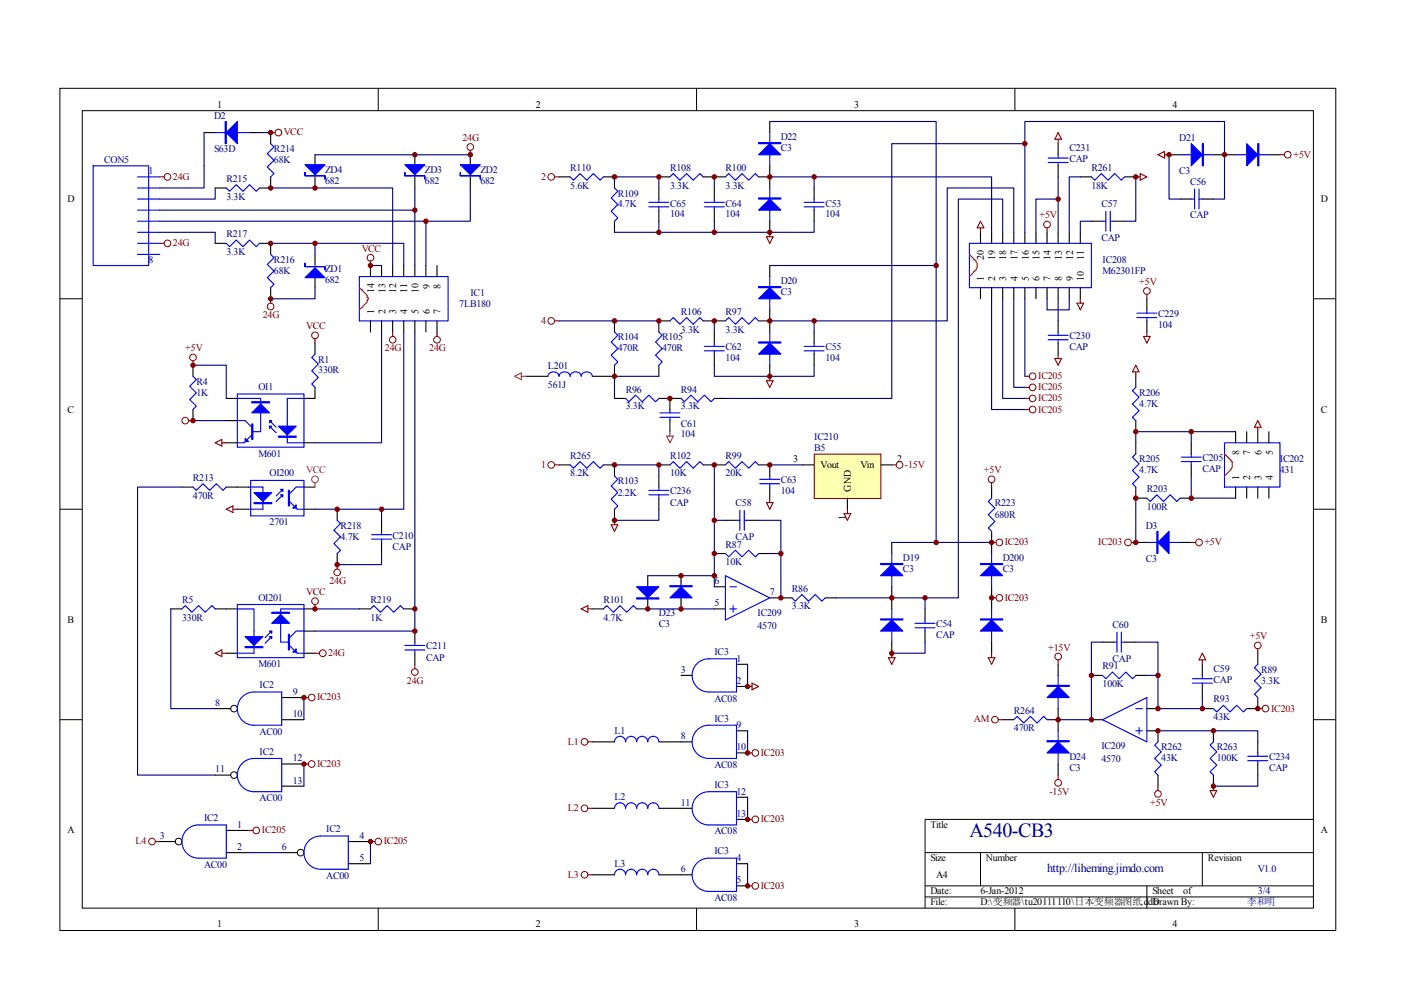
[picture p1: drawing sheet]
<svg xmlns="http://www.w3.org/2000/svg" width="297mm" height="210mm" viewBox="0 0 297 210" stroke-linecap="round" stroke-linejoin="round" font-family="sans-serif">
<g fill="none" stroke="#000" stroke-width=".21">
<path d="M12.7 18.7h270.5v178.6h-270.5zM80.2 18.7v4.7M147.7 18.7v4.7M215.2 18.7v4.7M17.4 23.5h261.1v169h-261.1zM12.7 63.3h4.7M278.4 63.3h4.7M12.7 108h4.7M278.4 108h4.7M12.7 152.6h4.7M278.4 152.6h4.7M278.4 173.7h-82.3v18.8"/>
<path d="M80.2 192.5v4.7M147.7 192.5v4.7M196.1 180.8h82.3M196.1 187.8h82.3M196.1 190.2h82.3M207.9 180.8v7M215.2 192.5v4.7M243.2 187.8v4.7M254.9 180.8v7"/>
<circle cx="49.6" cy="150.2" r=".7"/>
<circle cx="37.9" cy="178.4" r=".7"/>
<circle cx="49.6" cy="164.3" r=".7"/>
<circle cx="63.7" cy="180.8" r=".71"/>
</g>
<g fill="none" stroke="#00f" stroke-width=".23">
<path d="M19.8 35.2h11.7v21.1h-11.7zM29.2 37.5h4.7M29.2 39.9h4.7M45.6 28.1h7.1M48 39.9l.7 .7 1.4-1.4 1.4 1.4 1.4-1.4 1.4 1.4 .7-.7M57.4 30.5l.7 .7-1.4 1.4 1.4 1.4-1.4 1.4 1.4 1.4-.7 .7M120.9 37.5l.7 .7 1.4-1.4 1.4 1.4 1.4-1.4 1.4 1.4 .7-.7M130.3 39.9l.7 .7-1.4 1.4 1.4 1.4-1.4 1.4 1.4 1.4-.7 .7M142 37.5l.7-.7 1.5 1.4 1.4-1.4 1.4 1.4 1.4-1.4 .7 .7M153.8 37.5l.7-.7 1.4 1.4 1.4-1.4 1.4 1.4 1.4-1.4 .8 .7M163.2 28.1v7.1M163.2 39.9v7"/>
<path d="M29.2 42.2h4.7M29.2 44.6h4.7M29.2 46.9h4.7M29.2 49.3h4.7M29.2 51.6h4.7M29.2 53.9h4.7M48 51.6l.7 .7 1.4-1.4 1.4 1.4 1.4-1.4 1.4 1.4 .7-.7M57.4 53.9l.7 .8-1.4 1.4 1.4 1.4-1.4 1.4 1.4 1.4-.7 .7M76.2 58.6h18.8v9.4h-18.8zM137.6 42.9h4.2M137.6 43.9h4.2M139.7 42.2v.7"/>
<path d="M139.7 43.9v.7M149.3 42.9h4.3M149.3 43.9h4.3M151.4 42.2v.7M151.4 43.9v.7M163.2 58.6v7.1M170.5 42.9h4.2M170.5 43.9h4.2M172.6 42.2v.7M172.6 43.9v.7M205.5 51.6h25.9v9.4h-25.9zM40.9 79.8l.7 .7-1.4 1.4 1.4 1.4-1.4 1.4 1.4 1.4-.7 .7"/>
<path d="M66.8 75.1l-.7 .7 1.4 1.4-1.4 1.4 1.4 1.4-1.4 1.4 .7 .7M130.3 70.4l.7 .7-1.4 1.4 1.4 1.4-1.4 1.4 1.4 1.4-.7 .7M139.7 70.4l.7 .7-1.4 1.4 1.4 1.4-1.4 1.4 1.4 1.4-.7 .7M142 68l.7-.7 1.5 1.4 1.4-1.4 1.4 1.4 1.4-1.4 .7 .7M149.3 73.4h4.3M149.3 74.4h4.3M151.4 72.7v.7M151.4 74.4v.7M153.8 68l.7-.7 1.4 1.4 1.4-1.4 1.4 1.4 1.4-1.4 .8 .7M163.2 70.4v7M170.5 73.4h4.2M170.5 74.4h4.2"/>
<path d="M172.6 72.7v.7M172.6 74.4v.7M50.3 84.5h5v1.2M50.3 83.5h14.1v11.3h-14.1zM50.3 89.2h1.7l1.4 1.4M53.4 92.2l-1.7 1.7h-1.4M55.3 87.5v4h-1.7M57.1 90.4l1.5 1.4M57.1 89.2l1.5 1.4M64.4 84.5h-3.5v9.4h3.5M120.9 98.6l.7 .7 1.4-1.4 1.4 1.4 1.4-1.4 1.4 1.4 .7-.7M142 98.6l.7-.7 1.5 1.4 1.4-1.4 1.4 1.4 1.4-1.4 .7 .7"/>
<path d="M153.8 98.6l.7-.7 1.4 1.4 1.4-1.4 1.4 1.4 1.4-1.4 .8 .7M40.9 103.3l.7 .7 1.4-1.4 1.4 1.4 1.5-1.4 1.4 1.4 .7-.7M52.7 103.3h3v4.7h-3M53.1 101.9h11.3v7.5h-11.3zM60 104.9l-1.4 1.4M60 103.7l-1.4 1.4M61.4 106.3l1.6 1.7h1.4M64.4 103.3h-1.6l-1.4 1.4M71.5 110.3l.7 .7-1.4 1.4 1.4 1.4-1.4 1.5 1.4 1.4-.7 .7M78.8 113.4h4.2M78.8 114.3h4.2M80.9 112.7v.7"/>
<path d="M80.9 114.3v.7M130.3 100.9l.7 .7-1.4 1.4 1.4 1.4-1.4 1.5 1.4 1.4-.7 .7M137.6 104h4.2M137.6 104.9h4.2M139.7 103.3v.7M139.7 104.9v.7M161.1 101.6h4.2M161.1 102.6h4.2M163.2 100.9v.7M163.2 102.6v.7M189.1 117.4v7M38.6 129.1l.7-.7 1.4 1.4 1.4-1.4 1.4 1.4 1.4-1.4 .7 .7"/>
<path d="M50.3 129.1h3.6v9.4h-3.6M50.3 128.2h14.1v11.2h-14.1zM57.6 135l-1.4 1.4M57.6 133.8l-1.4 1.4M59.5 132.2v4h1.6M61.4 136.9l1.6 1.6h1.4M64.4 129.1h-4.9v1.2M64.4 133.8h-1.6l-1.4 1.4M78.5 129.1l.8-.7 1.4 1.4 1.4-1.4 1.4 1.4 1.4-1.4 .7 .7M85.8 136.9h4.3M85.8 137.8h4.3M88 136.2v.7"/>
<path d="M88 137.8v.7M153.8 122.1l9.4 4.7-9.4 4.7zM154.7 124.4h1.5M154.7 129.1h1.5M155.4 128.4v1.4M189.1 129.1v7.1M194 132.2h4.2M194 133.1h4.2M196.1 131.5v.7M196.1 133.1v.7M236.1 136.2h.7M236.8 134v4.3"/>
<path d="M237.7 136.2h.8M237.7 134v4.3M51.4 147.8a3.5 3.5 0 0 1 2.5-1.1h5.8v7.1h-5.8a3.5 3.5 0 0 1-3.3-2.2 3.5 3.5 0 0 1 .8-3.8zM130.3 157.3a1.18 1.18 0 0 1 1.2-1.2 1.18 1.18 0 0 1 1.1 1.2 1.17 1.17 0 0 1 1.2-1.2 1.17 1.17 0 0 1 1.2 1.2 1.17 1.17 0 0 1 1.2-1.2 1.17 1.17 0 0 1 1.1 1.2 1.18 1.18 0 0 1 1.2-1.2 1.18 1.18 0 0 1 1.2 1.2M147.8 140.7a3.5 3.5 0 0 1 2.5-1h5.9v7h-5.9a3.5 3.5 0 0 1-3.3-2.1 3.5 3.5 0 0 1 .8-3.9zM147.8 154.8a3.5 3.5 0 0 1 2.5-1h5.9v7h-5.9a3.5 3.5 0 0 1-3.3-2.2 3.5 3.5 0 0 1 .8-3.8zM214.9 152.6l.7-.7 1.5 1.4 1.4-1.4 1.4 1.4 1.4-1.4 .7 .7M224.3 143.2v7M224.3 154.9v7.1M233.8 143.2l.7 .7 1.4-1.4 1.4 1.4 1.4-1.4 1.4 1.4 .7-.7M233.8 152.6l9.4-4.7v9.4zM240.8 150.2h1.4"/>
<path d="M240.8 154.9h1.4M241.5 154.2v1.4M245.5 157.3l-.7 .7 1.4 1.4-1.4 1.4 1.4 1.4-1.4 1.4 .7 .7M252.8 144.8h4.2M252.8 143.9h4.2M254.9 143.2v.7M254.9 144.8v.7M257.3 157.3l-.7 .7 1.4 1.4-1.4 1.4 1.4 1.4-1.4 1.4 .7 .7M257.3 150.2l.7 .7 1.4-1.4 1.4 1.4 1.4-1.4 1.4 1.4 .7-.7M266.7 140.9l-.7 .7 1.4 1.4-1.4 1.4 1.4 1.4-1.4 1.4 .7 .7M266.7 159.6v.7M39.6 175.9a3.5 3.5 0 0 1 2.5-1h5.9v7.1h-5.9a3.5 3.5 0 0 1-3.3-2.2 3.5 3.5 0 0 1 .8-3.9z"/>
<path d="M51.4 161.8a3.5 3.5 0 0 1 2.5-1h5.8v7.1h-5.8a3.5 3.5 0 0 1-3.3-2.2 3.5 3.5 0 0 1 .8-3.9zM65.5 178.3a3.5 3.5 0 0 1 2.5-1h5.8v7h-5.8a3.5 3.5 0 0 1-3.3-2.2 3.5 3.5 0 0 1 .8-3.8zM130.3 171.4a1.18 1.18 0 0 1 1.2-1.2 1.18 1.18 0 0 1 1.1 1.2 1.17 1.17 0 0 1 1.2-1.2 1.17 1.17 0 0 1 1.2 1.2 1.17 1.17 0 0 1 1.2-1.2 1.17 1.17 0 0 1 1.1 1.2 1.18 1.18 0 0 1 1.2-1.2 1.18 1.18 0 0 1 1.2 1.2M147.8 168.9a3.5 3.5 0 0 1 2.5-1h5.9v7h-5.9a3.5 3.5 0 0 1-3.3-2.2 3.5 3.5 0 0 1 .8-3.8zM264.6 160.3h4.2M264.6 161.3h4.2M266.7 161.3v.7M130.3 185.5a1.18 1.18 0 0 1 1.2-1.2 1.18 1.18 0 0 1 1.1 1.2 1.17 1.17 0 0 1 1.2-1.2 1.17 1.17 0 0 1 1.2 1.2 1.17 1.17 0 0 1 1.2-1.2 1.17 1.17 0 0 1 1.1 1.2 1.18 1.18 0 0 1 1.2-1.2 1.18 1.18 0 0 1 1.2 1.2M147.8 183a3.5 3.5 0 0 1 2.5-1h5.9v7h-5.9a3.5 3.5 0 0 1-3.3-2.2 3.5 3.5 0 0 1 .8-3.8z"/>
</g>
<g fill="none" stroke="#800000" stroke-width=".21">
<circle cx="35.5" cy="37.5" r=".71"/>
<circle cx="59" cy="28.1" r=".71"/>
<circle cx="99.7" cy="31.2" r=".7"/>
<circle cx="116.9" cy="37.5" r=".7"/>
<circle cx="35.5" cy="51.6" r=".71"/>
<circle cx="78.5" cy="54.7" r=".71"/>
<circle cx="40.9" cy="75.8" r=".7"/>
<circle cx="57.4" cy="65" r=".71"/>
<circle cx="66.8" cy="71.1" r=".71"/>
<circle cx="83.2" cy="72" r=".7"/>
<circle cx="92.7" cy="72" r=".71"/>
<circle cx="116.9" cy="68" r=".71"/>
<circle cx="39.3" cy="89.2" r=".71"/>
<circle cx="116.9" cy="98.6" r=".71"/>
<circle cx="66.8" cy="127.5" r=".71"/>
<circle cx="68.4" cy="138.5" r=".71"/>
<circle cx="71.5" cy="121.4" r=".7"/>
<circle cx="224.3" cy="139.2" r=".71"/>
<circle cx="266.7" cy="136.9" r=".71"/>
<circle cx="66.1" cy="147.9" r=".7"/>
<circle cx="88" cy="142.5" r=".7"/>
<circle cx="123.9" cy="157.3" r=".71"/>
<circle cx="160.1" cy="159.6" r=".71"/>
<circle cx="210.9" cy="152.6" r=".7"/>
<circle cx="268.3" cy="150.2" r=".71"/>
<circle cx="32.2" cy="178.4" r=".71"/>
<circle cx="54.3" cy="176.1" r=".71"/>
<circle cx="66.1" cy="162" r=".7"/>
<circle cx="80.2" cy="178.4" r=".71"/>
<circle cx="123.9" cy="171.4" r=".71"/>
<circle cx="160.1" cy="173.7" r=".71"/>
<circle cx="224.3" cy="166" r=".71"/>
<circle cx="245.5" cy="168.3" r=".71"/>
<circle cx="123.9" cy="185.5" r=".71"/>
<circle cx="160.1" cy="187.8" r=".71"/>
</g>
<g fill="none" stroke="#800000" stroke-width=".23">
<path d="M33.9 37.5h.9M57.4 28.1h.9M99.7 31.9v.9M117.6 37.5h.9M33.9 51.6h.9M78.5 55.4v.9M162.5 50.2h1.4l-.7 1.4zM163.2 49.3v.9M40.9 76.5v.9M57.4 63.3v1M66.8 71.8v.9M83.2 70.4v.9"/>
<path d="M92.7 70.4v.9M117.6 68h.9M163.2 79.8v.9M40 89.2h.9M45.6 93.9l1.4-.7v1.4zM47 93.9h1M117.6 98.6h.9M162.5 80.7h1.4l-.7 1.4zM48 108l1.4-.7v1.4zM49.4 108h.9M71.5 119.7v1M129.6 111.3h1.4l-.7 1.4z"/>
<path d="M130.3 110.3v1M45.6 138.5l1.4-.7v1.4zM47 138.5h1M66.8 128.2v.9M66.8 138.5h.9M224.3 139.9v1M254.9 138.5l.7 1.4h-1.4zM254.9 139.9v1M266.7 137.6v.9M64.4 147.9h1M88 140.9v.9M124.6 157.3h1"/>
<path d="M158.5 159.6h.9M158.5 145.5h.9M159.4 144.8l1.5 .7-1.5 .8zM211.6 152.6h1M266.7 150.2h.9M32.9 178.4h1M52.7 176.1h.9M64.4 162h1M78.5 178.4h1M124.6 171.4h1M158.5 173.7h.9M224.3 164.3v1"/>
<path d="M245.5 166.7v.9M256.6 167.6h1.4l-.7 1.4zM257.3 166.7v.9M124.6 185.5h1M158.5 187.8h.9"/>
</g>
<g fill="none" stroke="#000" stroke-width=".23">
<path d="M43.3 28.1h2.3M45.6 39.9h2.4M52.7 28.1h2.3M57.4 37.5v2.4h-2.4M57.4 28.1v2.4M66.8 32.8v2.4M66.8 37.5v2.4M88 32.8v2.4M88 37.5v2.4M99.7 32.8v2.4M99.7 37.5v2.4M118.5 37.5h2.4"/>
<path d="M127.9 37.5h2.4v2.4M139.7 37.5h2.3M139.7 39.9v2.3M149.1 37.5h4.7M151.4 39.9v2.3M160.9 37.5h2.3M163.2 25.8v2.3M163.2 35.2v4.7M172.6 39.9v2.3M45.6 51.6h2.4M55 51.6h2.4v2.3M66.8 53.9v2.4"/>
<path d="M66.8 58.6v2.4M78.5 56.3v2.3M80.9 56.3v2.3M83.2 56.3v2.3M85.6 56.3v2.3M88 56.3v2.3M90.3 56.3v2.3M92.7 56.3v2.3M130.3 46.9v2.4M139.7 44.6v2.3M151.4 44.6v2.3M163.2 46.9v2.4"/>
<path d="M163.2 56.3v2.3M172.6 44.6v2.3M207.9 49.3v2.3M210.2 49.3v2.3M212.6 49.3v2.3M214.9 49.3v2.3M217.3 49.3v2.3M219.6 49.3v2.3M222 49.3v2.3M224.3 49.3v2.3M226.7 49.3v2.3M229 49.3v2.3"/>
<path d="M40.9 77.4v2.4M57.4 61v2.3M66.8 72.7v2.4M78.5 68v2.4M80.9 68v2.4M83.2 68v2.4M85.6 68v2.4M88 68v2.4M90.3 68v2.4M92.7 68v2.4M130.3 68v2.4M130.3 77.4v2.4"/>
<path d="M139.7 77.4v2.4M142 68h-2.3v2.4M149.1 68h4.7M151.4 70.4v2.3M151.4 75.1v2.3M160.9 68h2.3M163.2 65.7v4.7M163.2 77.4v2.4M172.6 70.4v2.3M172.6 75.1v2.3M207.9 61v2.3M210.2 61v2.3"/>
<path d="M212.6 61v2.3M214.9 61v2.3M217.3 61v2.3M219.6 61v2.3M222 61v2.3M224.3 61v2.3M226.7 61v2.3M229 61v2.3M40.9 86.8v2.4M48 84.5h2.3M48 93.9h2.3M48 89.2h2.3"/>
<path d="M64.4 93.9h2.4M66.8 82.1v2.4h-2.4M118.5 98.6h2.4M127.9 98.6h2.4v2.3M139.7 98.6h2.3M149.1 98.6h4.7M160.9 98.6h2.3v2.3M38.6 103.3h2.3M48 103.3h4.7M50.3 108h2.4M64.4 103.3h2.4M64.4 108h2.4"/>
<path d="M71.5 108v2.3M71.5 117.4v2.3M80.9 110.3v2.4M80.9 115v2.4M130.3 108v2.3M139.7 100.9v2.4M139.7 105.6v2.4M163.2 103.3v2.3M189.1 115v2.4M36.2 129.1h2.4M45.6 129.1h4.7M48 138.5h2.3"/>
<path d="M64.4 129.1h2.4M64.4 138.5h2.4M64.4 133.8h2.4M76.2 129.1h2.3M85.6 129.1h2.4M88 133.8v2.4M88 138.5v2.4M151.4 129.1h2.4M151.4 124.4h2.4M163.2 126.8h2.4M189.1 124.4v4.7M189.1 136.2v2.3"/>
<path d="M196.1 129.1v2.4M196.1 133.8v2.4M233.8 136.2h2.3M238.5 136.2h2.3M266.7 138.5v2.4M45.6 150.2h3.3M59.7 152.6h4.7M59.7 147.9h4.7M125.6 157.3h4.7M139.7 157.3h7M144.4 143.2h2.3M156.2 154.9h2.3"/>
<path d="M156.2 145.5h2.3M156.2 140.9h2.3M156.2 159.6h2.3M212.6 152.6h2.3M222 152.6h2.3M224.3 140.9v2.3M224.3 150.2v4.7M231.4 152.6h2.4M231.4 143.2h2.4M240.8 143.2h2.4M243.2 150.2h2.3M243.2 154.9h2.3v2.4"/>
<path d="M254.9 150.2h2.4M254.9 140.9v2.3M254.9 145.5v2.4M257.3 154.9v2.4M266.7 147.9v2.3h-2.4M266.7 157.3v2.3M33.9 178.4h3.3M45.6 164.3h3.3M48 176.1h4.7M59.7 166.7h4.7M59.7 162h4.7M73.8 178.4h4.7"/>
<path d="M125.6 171.4h4.7M139.7 171.4h7M156.2 173.7h2.3M156.2 169h2.3M224.3 162v2.3M245.5 164.3v2.4M257.3 164.3v2.4M266.7 162v2.3M48 180.8h4.7M59.7 180.8h3.3M73.8 183.1h4.7M125.6 185.5h4.7"/>
<path d="M139.7 185.5h7M156.2 183.1h2.3M156.2 187.8h2.3"/>
</g>
<path d="M205.5 53.9l1 1v.2a1.17 1.17 0 0 1 .4 1.9v.2l-.4 .3v.2l-1 .9M76.2 61l.5 .5h.2v.2l.5 .5a.74 .74 0 0 1 .4 .9h.3v.5h-.3a.74 .74 0 0 1-.4 .9l-.5 .5v.2h-.2l-.5 .5" fill="none" stroke="#f00" stroke-width=".23"/>
<g fill="#00f" stroke="#00f" stroke-width=".23">
<path d="M48 28.1l2.3-2.3v4.7z"/>
<path d="M64.7 58.9l2.1-2.1 2.1 2.1z"/>
<path d="M97.6 34.9h4.2l-2.1 2.1z"/>
<path d="M85.8 34.9h4.3l-2.1 2.1z"/>
<path d="M64.7 34.9h4.2l-2.1 2.1z"/>
<path d="M52 92.9l.7 .7h-.7z"/>
<path d="M53.4 87.5l1.9-1.8 1.8 1.8z"/>
<path d="M59 90.4h3.8l-1.9 1.8z"/>
<path d="M57.1 89.2h.5l-.5 .4z"/>
<path d="M57.1 90.4h.5l-.5 .4z"/>
<path d="M53.9 104.4h3.7l-1.9 1.9z"/>
<path d="M59.5 103.7h.5v.5z"/>
<path d="M59.5 104.9h.5v.5z"/>
<path d="M62.1 107.7l.7-.7v.7z"/>
<path d="M62.1 138.3l.7-.7v.7z"/>
<path d="M57.6 132.2l1.9-1.9 1.9 1.9z"/>
<path d="M52 135h3.7l-1.8 1.9z"/>
<path d="M57.1 133.8h.5v.5z"/>
<path d="M57.1 135h.5v.4z"/>
<path d="M222 159.6l2.3-2.3 2.4 2.3z"/>
<path d="M224.3 145.5l2.4 2.4h-4.7z"/>
<path d="M160.9 44.6l2.3-2.4 2.4 2.4z"/>
<path d="M160.9 32.8l2.3-2.3 2.4 2.3z"/>
<path d="M160.9 75.1l2.3-2.4 2.4 2.4z"/>
<path d="M160.9 63.3l2.3-2.3 2.4 2.3z"/>
<path d="M186.7 133.8l2.4-2.3 2.3 2.3z"/>
<path d="M186.7 122.1l2.4-2.4 2.3 2.4z"/>
<path d="M47.7 25.8h.3v4.7h-.3z" fill-rule="evenodd"/>
<path d="M64.7 55.8v.7h4.2v.7v-.7h-4.2z" fill-rule="evenodd"/>
<path d="M97.6 36.6v.7h4.2v.7v-.7h-4.2z" fill-rule="evenodd"/>
<path d="M85.8 36.6v.7h4.3v.7v-.7h-4.3z" fill-rule="evenodd"/>
<path d="M64.7 36.6v.7h4.2v.7v-.7h-4.2z" fill-rule="evenodd"/>
<path d="M53.4 89.9h.2v3.3h-.2z" fill-rule="evenodd"/>
<path d="M53.4 85.2h3.7v.2h-3.7z" fill-rule="evenodd"/>
<path d="M59 92.5h3.8v.2h-3.8z" fill-rule="evenodd"/>
<path d="M53.9 106.6h3.7v.2h-3.7z" fill-rule="evenodd"/>
<path d="M61.1 104h.3v3.3h-.3z" fill-rule="evenodd"/>
<path d="M61.1 134.5h.3v3.3h-.3z" fill-rule="evenodd"/>
<path d="M57.6 129.8h3.8v.2h-3.8z" fill-rule="evenodd"/>
<path d="M52 137.1h3.7v.2h-3.7z" fill-rule="evenodd"/>
<path d="M222 157.1h4.7v.2h-4.7z" fill-rule="evenodd"/>
<path d="M222 145.3h4.7v.2h-4.7z" fill-rule="evenodd"/>
<path d="M160.9 42h4.7v.2h-4.7z" fill-rule="evenodd"/>
<path d="M160.9 30.2h4.7v.3h-4.7z" fill-rule="evenodd"/>
<path d="M160.9 72.5h4.7v.2h-4.7z" fill-rule="evenodd"/>
<path d="M160.9 60.8h4.7v.2h-4.7z" fill-rule="evenodd"/>
<path d="M186.7 131.2h4.7v.3h-4.7z" fill-rule="evenodd"/>
<path d="M186.7 119.5h4.7v.2h-4.7z" fill-rule="evenodd"/>
</g>
<g fill="none" stroke="#000080" stroke-width=".23">
<path d="M43.3 28.1v11.8h-9.4M45.6 39.9v2.3h-11.7M55 28.1h2.4M57.4 39.9h25.8v16.4M66.8 32.8h32.9M88 39.9v4.7M99.7 39.9v7h-9.4M130.3 37.5h9.4v2.4M151.4 37.5v2.4M163.2 37.5h9.4v2.4M33.9 49.3h11.7v2.3M33.9 44.6h54.1v11.7"/>
<path d="M33.9 46.9h56.4v9.4M57.4 51.6h28.2v4.7M66.8 51.6v2.3M78.5 56.3h2.4M139.7 46.9v2.4h-9.4M151.4 46.9v2.4M172.6 46.9v2.4h-32.9M40.9 77.4h7.1v7.1M66.8 61v2.3h-9.4M80.9 70.4v23.5h-14.1M85.6 70.4v37.6h-18.8M88 70.4v63.4h-21.2"/>
<path d="M118.5 68h21.2M130.3 79.8h9.4M151.4 77.4v2.4h21.2v-2.4M151.4 68v2.4M163.2 68h9.4v2.4M40.9 89.2h7.1M130.3 98.6h9.4v2.3M38.6 103.3h-9.4v61h16.4M80.9 117.4v2.3h-9.4M80.9 108v2.3M139.7 108v2.3h-9.4M36.2 129.1v21.1h9.4"/>
<path d="M66.8 129.1h9.4M233.8 136.2h-2.4v16.4h-7.1M240.8 136.2h4.7v14h9.4v-2.3M64.4 147.9v4.7M158.5 140.9v4.6M158.5 154.9v4.7M243.2 143.2h2.3M245.5 154.9h21.2v2.4M64.4 162v4.7M78.5 178.4v4.7M158.5 169v4.7M266.7 164.3v2.4h-9.4"/>
<path d="M52.7 180.8h7M158.5 183.1v4.7"/>
</g>
<g fill="#800000" stroke="#800000" stroke-width=".21">
<circle cx="57.4" cy="28.1" r=".47"/>
<circle cx="57.4" cy="39.9" r=".47"/>
<circle cx="66.8" cy="39.9" r=".47"/>
<circle cx="57.4" cy="51.6" r=".47"/>
<circle cx="66.8" cy="51.6" r=".47"/>
<circle cx="88" cy="32.8" r=".47"/>
<circle cx="99.7" cy="32.8" r=".47"/>
<circle cx="88" cy="44.6" r=".47"/>
<circle cx="90.3" cy="46.9" r=".47"/>
<circle cx="57.4" cy="63.3" r=".47"/>
<circle cx="78.5" cy="56.3" r=".47"/>
<circle cx="40.9" cy="89.2" r=".47"/>
<circle cx="40.9" cy="77.4" r=".47"/>
<circle cx="71.5" cy="108" r=".47"/>
<circle cx="88" cy="129.1" r=".47"/>
<circle cx="80.9" cy="108" r=".47"/>
<circle cx="71.5" cy="119.7" r=".47"/>
<circle cx="66.8" cy="129.1" r=".47"/>
<circle cx="64.4" cy="147.9" r=".47"/>
<circle cx="64.4" cy="162" r=".47"/>
<circle cx="78.5" cy="178.4" r=".47"/>
<circle cx="88" cy="133.8" r=".47"/>
<circle cx="130.3" cy="37.5" r=".47"/>
<circle cx="139.7" cy="37.5" r=".47"/>
<circle cx="151.4" cy="37.5" r=".47"/>
<circle cx="163.2" cy="37.5" r=".47"/>
<circle cx="163.2" cy="49.3" r=".47"/>
<circle cx="139.7" cy="49.3" r=".47"/>
<circle cx="151.4" cy="49.3" r=".47"/>
<circle cx="151.4" cy="68" r=".47"/>
<circle cx="163.2" cy="68" r=".47"/>
<circle cx="130.3" cy="98.6" r=".47"/>
<circle cx="139.7" cy="98.6" r=".47"/>
<circle cx="139.7" cy="68" r=".47"/>
<circle cx="130.3" cy="68" r=".47"/>
<circle cx="130.3" cy="110.3" r=".47"/>
</g>
<path d="M172.7 96.4h14.1v9.3h-14.1z" fill="#ffffb0"/>
<g fill="none" stroke="#800000" stroke-width=".21">
<path d="M172.6 96.3h14.2v9.4h-14.2z"/>
<circle cx="273" cy="32.8" r=".71"/>
<circle cx="222" cy="47.6" r=".71"/>
<circle cx="218.9" cy="79.8" r=".71"/>
<circle cx="243.2" cy="61.7" r=".71"/>
<circle cx="190.7" cy="98.6" r=".71"/>
<circle cx="218.9" cy="82.1" r=".71"/>
<circle cx="218.9" cy="84.5" r=".7"/>
<circle cx="218.9" cy="86.8" r=".7"/>
<circle cx="210.2" cy="101.6" r=".71"/>
<circle cx="211.9" cy="115" r=".7"/>
<circle cx="239.2" cy="115" r=".7"/>
<circle cx="254.2" cy="115" r=".7"/>
<circle cx="211.9" cy="126.8" r=".71"/>
</g>
<g fill="none" stroke="#000" stroke-width=".23">
<path d="M224.3 30.5v2.3M224.3 35.2v2.3M229 37.5h2.4M238.5 37.5h2.3M247.9 32.8h2.3M257.3 32.8h4.7M269 32.8h2.4M231.4 46.9h2.4M236.1 46.9h2.4M250.2 42.2h2.4M254.9 42.2h2.4M111.5 79.8h4.7"/>
<path d="M125.6 79.8h4.7M224.3 68v2.4M224.3 72.7v2.4M240.8 79.8v2.3M243.2 63.3v2.4M243.2 68v2.4M130.3 84.5h2.3M139.7 84.5h4.7M142 84.5v2.3M142 89.2v2.3M151.4 84.5h2.4M170.3 98.6h2.3"/>
<path d="M186.7 98.6h2.4M240.8 89.2v2.3M240.8 93.9v2.3M252.6 93.9v2.3M252.6 98.6v2.3M262 91.5v2.4M264.3 91.5v2.4M266.7 91.5v2.4M269 91.5v2.4M151.4 117.4h2.4M153.8 110.3h2.4M158.5 110.3h2.4"/>
<path d="M160.9 117.4h2.3M179.7 105.6v2.4M210.2 103.3v2.3M210.2 112.7v4.7M240.8 103.3v2.3h2.4M240.8 115h2.4M250.2 105.6h2.4M250.2 115h2.4M262 103.3v2.3M264.3 103.3v2.3M266.7 103.3v2.3M269 103.3v2.3"/>
<path d="M125.6 129.1h2.3M137.3 126.8v2.3h-2.3M137.3 122.1v2.3M144.4 122.1v2.3M144.4 126.8v2.3M165.6 126.8h2.3M175 126.8h2.3M210.2 124.4v4.7M210.2 136.2v2.3"/>
</g>
<g fill="none" stroke="#00f" stroke-width=".23">
<path d="M222.2 33.5h4.3M222.2 34.5h4.3M224.3 32.8v.7M224.3 34.5v.7M231.4 37.5l.7 .7 1.4-1.4 1.4 1.4 1.4-1.4 1.4 1.4 .8-.7M250.2 32.8h7.1M262 32.8h7M233.8 46.9h.7M234.5 44.8v4.2M235.4 46.9h.7M235.4 44.8v4.2M252.6 42.2h.7"/>
<path d="M253.3 40.1v4.2M254.2 42.2h.7M254.2 40.1v4.2M116.2 79.8a1.21 1.21 0 0 1 1.1-1 1.21 1.21 0 0 1 1.2 1 1.21 1.21 0 0 1 1.2-1 1.21 1.21 0 0 1 1.2 1 1.2 1.2 0 0 1 1.2-1 1.2 1.2 0 0 1 1.1 1 1.21 1.21 0 0 1 1.2-1 1.21 1.21 0 0 1 1.2 1M222.2 71.1h4.3M222.2 72h4.3M224.3 70.4v.7M224.3 72v.7M241 66.4h4.3M241 67.3h4.3M243.2 65.7v.7M243.2 67.3v.7"/>
<path d="M132.6 84.5l.7 .7 1.4-1.4 1.5 1.4 1.4-1.4 1.4 1.4 .7-.7M139.9 87.5h4.3M139.9 88.5h4.3M142 86.8v.7M142 88.5v.7M144.4 84.5l.7 .7 1.4-1.4 1.4 1.4 1.4-1.4 1.4 1.4 .7-.7M240.8 82.1l-.7 .7 1.4 1.4-1.4 1.5 1.4 1.4-1.4 1.4 .7 .7M240.8 96.2l-.7 .7 1.4 1.4-1.4 1.4 1.4 1.5-1.4 1.4 .7 .7M250.4 96.9h4.3M250.4 97.9h4.3M252.6 96.2v.7M252.6 97.9v.7"/>
<path d="M259.6 93.9h11.8v9.4h-11.8zM153.8 117.4l.7 .7 1.4-1.4 1.4 1.4 1.4-1.4 1.4 1.4 .8-.7M156.2 110.3h.7M156.9 108.2v4.2M157.8 110.3h.7M157.8 108.2v4.2M210.2 105.6l-.7 .7 1.4 1.4-1.4 1.4 1.4 1.5-1.4 1.4 .7 .7M210.2 117.4v7M243.2 105.6l.7 .7 1.4-1.4 1.4 1.4 1.4-1.4 1.4 1.4 .7-.7M243.2 115h7M127.9 129.1l.7-.7 1.4 1.4 1.5-1.4 1.4 1.4 1.4-1.4 .7 .7M167.9 126.8l.7 .7 1.4-1.4 1.4 1.4 1.4-1.4 1.5 1.4 .7-.7"/>
<path d="M210.2 129.1v7.1"/>
</g>
<g fill="#00f" stroke="#00f" stroke-width=".23">
<path d="M142 126.8l2.4-2.4 2.3 2.4z"/>
<path d="M135 124.4h4.7l-2.4 2.4z"/>
<path d="M207.9 133.8l2.3-2.3 2.4 2.3z"/>
<path d="M207.9 122.1l2.3-2.4 2.4 2.4z"/>
<path d="M252.6 30.5l2.3 2.3-2.3 2.4z"/>
<path d="M264.3 30.5l2.4 2.3-2.4 2.4z"/>
<path d="M247.9 112.7v4.7l-2.4-2.4z"/>
<path d="M142 124.2h4.7v.2h-4.7z" fill-rule="evenodd"/>
<path d="M135 126.8h4.7v.2h-4.7z" fill-rule="evenodd"/>
<path d="M207.9 131.2h4.7v.3h-4.7z" fill-rule="evenodd"/>
<path d="M207.9 119.5h4.7v.2h-4.7z" fill-rule="evenodd"/>
<path d="M254.9 30.5h.3v4.7h-.3z" fill-rule="evenodd"/>
<path d="M266.7 30.5h.2v4.7h-.2z" fill-rule="evenodd"/>
<path d="M245.3 112.7h.2v4.7h-.2z" fill-rule="evenodd"/>
</g>
<g fill="none" stroke="#800000" stroke-width=".23">
<path d="M224.3 28.1l.8 1.4h-1.5zM224.3 29.5v1M240.8 37.5h.9M241.7 36.8l1.5 .7-1.5 .7zM245.5 32.8l1.4-.7v1.4zM246.9 32.8h1M271.4 32.8h.9M207.9 46.9l.7 1.4h-1.4zM207.9 48.3v1M222 48.3v1M217.3 79.8h.9M223.6 76h1.5l-.8 1.4z"/>
<path d="M224.3 75.1v.9M228.3 64.3h1.5l-.8 1.4zM229 63.3v1M240.8 77.4l.7 1.4h-1.4zM240.8 78.8v1M242.5 71.3h1.4l-.7 1.4zM243.2 62.4v.9M243.2 70.4v.9M189.1 98.6h.9M217.3 82.1h.9M217.3 84.5h.9M217.3 86.8h.9"/>
<path d="M266.7 89.2l.7 1.4h-1.4zM266.7 90.6v.9M162.5 106.6h1.4l-.7 1.4zM163.2 105.6v1M179 108.9h1.4l-.7 1.4zM179.7 108v.9M210.2 102.3v1M210.2 115h1M239.9 115h.9M252.6 115h.9M123.2 129.1l1.4-.7v1.4zM124.6 129.1h1"/>
<path d="M188.4 139.4h1.4l-.7 1.5zM189.1 138.5v.9M209.5 139.4h1.4l-.7 1.5zM210.2 138.5v.9M210.2 126.8h1"/>
</g>
<g fill="none" stroke="#000080" stroke-width=".23">
<path d="M163.2 25.8h35.3v89.2h-9.4M172.6 37.5h37.6v11.8M217.3 30.5h-28.2v54h-35.3M224.3 37.5v11.8M229 37.5h-2.3v11.8M240.8 37.5v9.4h-2.3M247.9 32.8v9.4h2.3M163.2 56.3h35.3M212.6 49.3v-7.1h-9.4v84.6h-7.1M214.9 49.3v-9.4h-14.1v28.1h-28.2M224.3 42.2h-4.7v7.1M231.4 46.9h-2.4v2.4"/>
<path d="M257.3 42.2h2.3v-16.4h-42.3v23.5M130.3 79.8v4.7M210.2 63.3v23.5h7.1M212.6 63.3v21.2h4.7M214.9 63.3v18.8h2.4M217.3 63.3v16.5M222 63.3v2.4h4.7v-2.4M224.3 63.3v4.7M151.4 98.6v25.8M163.2 98.6h7.1M252.6 91.5v2.4M262 91.5h-21.2v2.4"/>
<path d="M151.4 110.3h2.4M160.9 110.3h4.7v16.5M163.2 117.4h2.4M198.5 115h11.7M240.8 105.6v9.4M252.6 100.9v4.7h9.4M137.3 129.1h14.1M137.3 122.1h14.1M177.3 126.8h18.8v2.3M196.1 136.2v2.3h-7"/>
</g>
<g fill="#800000" stroke="#800000" stroke-width=".21">
<circle cx="151.4" cy="98.6" r=".47"/>
<circle cx="151.4" cy="117.4" r=".47"/>
<circle cx="137.3" cy="129.1" r=".47"/>
<circle cx="144.4" cy="129.1" r=".47"/>
<circle cx="151.4" cy="122.1" r=".47"/>
<circle cx="144.4" cy="122.1" r=".47"/>
<circle cx="165.6" cy="126.8" r=".47"/>
<circle cx="165.6" cy="117.4" r=".47"/>
<circle cx="151.4" cy="110.3" r=".47"/>
<circle cx="189.1" cy="126.8" r=".47"/>
<circle cx="198.5" cy="56.3" r=".47"/>
<circle cx="189.1" cy="138.5" r=".47"/>
<circle cx="224.3" cy="42.2" r=".47"/>
<circle cx="172.6" cy="37.5" r=".47"/>
<circle cx="196.1" cy="126.8" r=".47"/>
<circle cx="172.6" cy="68" r=".47"/>
<circle cx="240.8" cy="37.5" r=".47"/>
<circle cx="163.2" cy="98.6" r=".47"/>
<circle cx="210.2" cy="126.8" r=".47"/>
<circle cx="198.5" cy="115" r=".47"/>
<circle cx="210.2" cy="115" r=".47"/>
<circle cx="259.6" cy="32.8" r=".47"/>
<circle cx="247.9" cy="32.8" r=".47"/>
<circle cx="245.5" cy="150.2" r=".47"/>
<circle cx="245.5" cy="154.9" r=".47"/>
<circle cx="231.4" cy="152.6" r=".47"/>
<circle cx="224.3" cy="152.6" r=".47"/>
<circle cx="231.4" cy="143.2" r=".47"/>
<circle cx="257.3" cy="166.7" r=".47"/>
<circle cx="257.3" cy="154.9" r=".47"/>
<circle cx="266.7" cy="150.2" r=".47"/>
<circle cx="254.9" cy="150.2" r=".47"/>
<circle cx="245.5" cy="143.2" r=".47"/>
<circle cx="158.5" cy="145.5" r=".47"/>
<circle cx="158.5" cy="159.6" r=".47"/>
<circle cx="158.5" cy="173.7" r=".47"/>
<circle cx="158.5" cy="187.8" r=".47"/>
<circle cx="240.8" cy="91.5" r=".47"/>
<circle cx="252.6" cy="91.5" r=".47"/>
<circle cx="252.6" cy="105.6" r=".47"/>
<circle cx="240.8" cy="115" r=".47"/>
<circle cx="240.8" cy="105.6" r=".47"/>
<circle cx="163.2" cy="79.8" r=".47"/>
<circle cx="142" cy="84.5" r=".47"/>
<circle cx="130.3" cy="79.8" r=".47"/>
<circle cx="217.3" cy="30.5" r=".47"/>
</g>
<path d="M259.6 96.2l1.4 1.4v.3h.3a2.17 2.17 0 0 1-.7 2.1l-1 .9" fill="none" stroke="#f00" stroke-width=".23"/>
<path d="M109.1 79.8l1.4-.7v1.4zM110.5 79.8h1M141.3 92.5h1.4l-.7 1.4zM142 91.5v1M66.8 102.3v1" fill="none" stroke="#a1006a" stroke-width=".23"/>
<circle cx="66.8" cy="101.6" r=".71" fill="none" stroke="#a1006a" stroke-width=".21"/>
<text font-size="4.2" fill="#000080" x="205.6" y="177.4">A540-CB3</text>
<text font-size="2.5" fill="#000080" x="222" y="184.8">http://liheming.jimdo.com</text>
<g font-size="2.1">
<text x="46.1" y="22.9">1</text>
<text x="113.6" y="22.9">2</text>
<text x="181.1" y="22.9">3</text>
<text x="248.6" y="22.9">4</text>
<text x="14.3" y="42.8">D</text>
<text x="280.1" y="42.8">D</text>
<text x="208.6" y="59.6" transform="rotate(-90 208.6 59.6)">1</text>
<text x="208.6" y="55.1" transform="rotate(-90 208.6 55.1)">20</text>
<text x="211" y="59.6" transform="rotate(-90 211 59.6)">2</text>
<text x="211" y="55.1" transform="rotate(-90 211 55.1)">19</text>
<text x="213.4" y="59.6" transform="rotate(-90 213.4 59.6)">3</text>
<text x="213.4" y="55.1" transform="rotate(-90 213.4 55.1)">18</text>
<text x="215.7" y="59.6" transform="rotate(-90 215.7 59.6)">4</text>
<text x="215.7" y="55.1" transform="rotate(-90 215.7 55.1)">17</text>
<text x="218.1" y="59.6" transform="rotate(-90 218.1 59.6)">5</text>
<text x="218.1" y="55.1" transform="rotate(-90 218.1 55.1)">16</text>
<text x="220.4" y="59.6" transform="rotate(-90 220.4 59.6)">6</text>
<text x="220.4" y="55.1" transform="rotate(-90 220.4 55.1)">15</text>
<text x="222.8" y="59.6" transform="rotate(-90 222.8 59.6)">7</text>
<text x="222.8" y="55.1" transform="rotate(-90 222.8 55.1)">14</text>
<text x="225.1" y="59.6" transform="rotate(-90 225.1 59.6)">8</text>
<text x="225.1" y="55.1" transform="rotate(-90 225.1 55.1)">13</text>
<text x="227.5" y="59.6" transform="rotate(-90 227.5 59.6)">9</text>
<text x="227.5" y="55.1" transform="rotate(-90 227.5 55.1)">12</text>
<text x="229.8" y="59.6" transform="rotate(-90 229.8 59.6)">10</text>
<text x="229.8" y="55.1" transform="rotate(-90 229.8 55.1)">11</text>
<text x="79.3" y="62.2" transform="rotate(-90 79.3 62.2)">14</text>
<text x="81.7" y="62.2" transform="rotate(-90 81.7 62.2)">13</text>
<text x="84" y="62.2" transform="rotate(-90 84 62.2)">12</text>
<text x="86.4" y="62.2" transform="rotate(-90 86.4 62.2)">11</text>
<text x="88.7" y="62.2" transform="rotate(-90 88.7 62.2)">10</text>
<text x="91.1" y="61.2" transform="rotate(-90 91.1 61.2)">9</text>
<text x="93.4" y="61.2" transform="rotate(-90 93.4 61.2)">8</text>
<text x="79.3" y="66.6" transform="rotate(-90 79.3 66.6)">1</text>
<text x="81.7" y="66.6" transform="rotate(-90 81.7 66.6)">2</text>
<text x="84" y="66.6" transform="rotate(-90 84 66.6)">3</text>
<text x="86.4" y="66.6" transform="rotate(-90 86.4 66.6)">4</text>
<text x="88.7" y="66.6" transform="rotate(-90 88.7 66.6)">5</text>
<text x="91.1" y="66.6" transform="rotate(-90 91.1 66.6)">6</text>
<text x="93.4" y="66.6" transform="rotate(-90 93.4 66.6)">7</text>
<text x="14.3" y="87.5">C</text>
<text x="280.1" y="87.5">C</text>
<text x="168.1" y="98">3</text>
<text x="174" y="99.2">Vout</text>
<text x="182.5" y="99.2">Vin</text>
<text x="190.2" y="98">2</text>
<text x="262.7" y="101.9" transform="rotate(-90 262.7 101.9)">1</text>
<text x="262.7" y="96.4" transform="rotate(-90 262.7 96.4)">8</text>
<text x="265.1" y="101.9" transform="rotate(-90 265.1 101.9)">2</text>
<text x="265.1" y="96.4" transform="rotate(-90 265.1 96.4)">7</text>
<text x="267.5" y="101.9" transform="rotate(-90 267.5 101.9)">3</text>
<text x="267.5" y="96.4" transform="rotate(-90 267.5 96.4)">6</text>
<text x="269.8" y="101.9" transform="rotate(-90 269.8 101.9)">4</text>
<text x="269.8" y="96.4" transform="rotate(-90 269.8 96.4)">5</text>
<text x="180.4" y="104.2" transform="rotate(-90 180.4 104.2)">GND</text>
<text x="179.2" y="110.3" transform="rotate(-90 179.2 110.3)">1</text>
<text x="14.3" y="132.1">B</text>
<text x="280.1" y="132.1">B</text>
<text x="14.3" y="176.7">A</text>
<text x="197.3" y="175.5">Title</text>
<text x="280.1" y="176.7">A</text>
<text x="197.3" y="182.6">Size</text>
<text x="209" y="182.6">Number</text>
<text x="256.1" y="182.6">Revision</text>
<text x="197.3" y="189.6">Date:</text>
<text x="197.3" y="192">File:</text>
<text x="198.5" y="186.1">A4</text>
<text x="207.9" y="189.6">6-Jan-2012</text>
<text x="207.9" y="192">D:\变频器\tu20111110\日本变频器图纸.ddb</text>
<text x="244.3" y="189.6">Sheet</text>
<text x="244.3" y="192">Drawn By:</text>
<text x="250.9" y="189.6">of</text>
<text x="46.1" y="196.6">1</text>
<text x="113.6" y="196.6">2</text>
<text x="181.1" y="196.6">3</text>
<text x="248.6" y="196.6">4</text>
</g>
<g font-size="2.1" fill="#000080">
<text x="45.4" y="25.2">D2</text>
<text x="165.5" y="29.6">D22</text>
<text x="250" y="29.9">D21</text>
<text x="22.1" y="34.6">CON5</text>
<text x="45.4" y="32.3">S63D</text>
<text x="58.1" y="32.3">R214</text>
<text x="58.1" y="34.6">68K</text>
<text x="165.5" y="32">C3</text>
<text x="226.7" y="32">C231</text>
<text x="226.7" y="34.4">CAP</text>
<text x="31.5" y="36.9">1</text>
<text x="48" y="38.6">R215</text>
<text x="68.9" y="36.7">ZD4</text>
<text x="68.9" y="39">682</text>
<text x="90.1" y="36.7">ZD3</text>
<text x="90.1" y="39">682</text>
<text x="101.9" y="36.7">ZD2</text>
<text x="101.9" y="39">682</text>
<text x="120.9" y="36.3">R110</text>
<text x="120.9" y="40">5.6K</text>
<text x="131" y="41.7">R109</text>
<text x="142.1" y="36.3">R108</text>
<text x="142.1" y="40">3.3K</text>
<text x="153.8" y="36.3">R100</text>
<text x="153.8" y="40">3.3K</text>
<text x="231.4" y="36.3">R261</text>
<text x="231.4" y="40">18K</text>
<text x="250" y="36.9">C3</text>
<text x="252.3" y="39.3">C56</text>
<text x="48" y="42.3">3.3K</text>
<text x="131" y="44">4.7K</text>
<text x="142.1" y="43.8">C65</text>
<text x="142.1" y="46.1">104</text>
<text x="153.8" y="43.8">C64</text>
<text x="153.8" y="46.1">104</text>
<text x="175" y="43.8">C53</text>
<text x="175" y="46.1">104</text>
<text x="233.5" y="44">C57</text>
<text x="252.3" y="46.3">CAP</text>
<text x="48" y="50.3">R217</text>
<text x="233.5" y="51.1">CAP</text>
<text x="31.5" y="55.7">8</text>
<text x="48" y="54.1">3.3K</text>
<text x="58.1" y="55.7">R216</text>
<text x="58.1" y="58.1">68K</text>
<text x="68.9" y="57.6">ZD1</text>
<text x="68.9" y="60">682</text>
<text x="233.8" y="55.7">IC208</text>
<text x="233.8" y="58.1">M62301FP</text>
<text x="97.4" y="65.1">7LB180</text>
<text x="99.7" y="62.8">IC1</text>
<text x="165.5" y="60.2">D20</text>
<text x="165.5" y="62.5">C3</text>
<text x="144.4" y="66.7">R106</text>
<text x="144.4" y="70.5">3.3K</text>
<text x="153.8" y="66.7">R97</text>
<text x="153.8" y="70.5">3.3K</text>
<text x="226.7" y="71.9">C230</text>
<text x="245.5" y="67.2">C229</text>
<text x="245.5" y="69.6">104</text>
<text x="67.5" y="76.9">R1</text>
<text x="131" y="72.2">R104</text>
<text x="131" y="74.5">470R</text>
<text x="140.4" y="72.2">R105</text>
<text x="140.4" y="74.5">470R</text>
<text x="153.8" y="74.3">C62</text>
<text x="153.8" y="76.6">104</text>
<text x="175" y="74.3">C55</text>
<text x="175" y="76.6">104</text>
<text x="226.7" y="74.3">CAP</text>
<text x="41.7" y="81.5">R4</text>
<text x="41.7" y="83.9">1K</text>
<text x="54.8" y="82.7">OI1</text>
<text x="67.5" y="79.2">330R</text>
<text x="116.2" y="78.2">L201</text>
<text x="116.2" y="82.3">561J</text>
<text x="132.7" y="83.2">R96</text>
<text x="144.4" y="83.2">R94</text>
<text x="241.6" y="83.9">R206</text>
<text x="132.7" y="86.7">3.3K</text>
<text x="144.4" y="86.7">3.3K</text>
<text x="241.6" y="86.3">4.7K</text>
<text x="144.4" y="90.5">C61</text>
<text x="144.4" y="92.6">104</text>
<text x="172.6" y="93.3">IC210</text>
<text x="172.6" y="95.7">B5</text>
<text x="54.8" y="96.9">M601</text>
<text x="57.1" y="101">OI200</text>
<text x="120.9" y="97.3">R265</text>
<text x="120.9" y="101">8.2K</text>
<text x="142.1" y="97.3">R102</text>
<text x="142.1" y="101">10K</text>
<text x="153.8" y="97.3">R99</text>
<text x="153.8" y="101">20K</text>
<text x="241.6" y="98">R205</text>
<text x="241.6" y="100.3">4.7K</text>
<text x="254.9" y="97.8">C205</text>
<text x="254.9" y="100.1">CAP</text>
<text x="271.4" y="98">IC202</text>
<text x="271.4" y="100.3">431</text>
<text x="40.9" y="102">R213</text>
<text x="40.9" y="105.8">470R</text>
<text x="131" y="102.7">R103</text>
<text x="131" y="105.1">2.2K</text>
<text x="142.1" y="104.8">C236</text>
<text x="142.1" y="107.2">CAP</text>
<text x="156" y="107.4">C58</text>
<text x="165.5" y="102.5">C63</text>
<text x="165.5" y="104.8">104</text>
<text x="210.9" y="107.4">R223</text>
<text x="243.2" y="104.3">R203</text>
<text x="57.1" y="111.4">2701</text>
<text x="72.2" y="112.1">R218</text>
<text x="210.9" y="109.7">680R</text>
<text x="242.9" y="112.1">D3</text>
<text x="243.2" y="108.1">100R</text>
<text x="72.2" y="114.5">4.7K</text>
<text x="83.2" y="114.2">C210</text>
<text x="83.2" y="116.6">CAP</text>
<text x="153.8" y="116.1">R87</text>
<text x="153.8" y="119.8">10K</text>
<text x="156" y="114.5">CAP</text>
<text x="191.4" y="118.9">D19</text>
<text x="212.6" y="118.9">D200</text>
<text x="242.9" y="119.1">C3</text>
<text x="151.5" y="123.9">6</text>
<text x="167.9" y="125.5">R86</text>
<text x="191.4" y="121.3">C3</text>
<text x="212.6" y="121.3">C3</text>
<text x="38.6" y="127.9">R5</text>
<text x="38.6" y="131.6">330R</text>
<text x="54.8" y="127.4">OI201</text>
<text x="78.6" y="127.9">R219</text>
<text x="78.6" y="131.6">1K</text>
<text x="127.9" y="127.9">R101</text>
<text x="127.9" y="131.6">4.7K</text>
<text x="139.7" y="130.7">D23</text>
<text x="151.5" y="128.5">5</text>
<text x="160.6" y="130.7">IC209</text>
<text x="163.2" y="126.2">7</text>
<text x="167.9" y="129.2">3.3K</text>
<text x="90.3" y="137.7">C211</text>
<text x="139.7" y="133">C3</text>
<text x="160.6" y="133.4">4570</text>
<text x="198.5" y="133">C54</text>
<text x="198.5" y="135.3">CAP</text>
<text x="235.9" y="133.2">C60</text>
<text x="54.8" y="141.5">M601</text>
<text x="90.3" y="140.1">CAP</text>
<text x="144.4" y="142.6">3</text>
<text x="151.5" y="138.9">IC3</text>
<text x="156.1" y="140.3">1</text>
<text x="233.8" y="141.9">R91</text>
<text x="235.9" y="140.3">CAP</text>
<text x="257.3" y="142.4">C59</text>
<text x="267.4" y="142.6">R89</text>
<text x="45.6" y="149.7">8</text>
<text x="55" y="145.9">IC2</text>
<text x="62.1" y="147.3">9</text>
<text x="151.5" y="148.8">AC08</text>
<text x="156.1" y="145">2</text>
<text x="233.8" y="145.7">100K</text>
<text x="257.3" y="148.9">R93</text>
<text x="257.3" y="144.7">CAP</text>
<text x="267.4" y="145">3.3K</text>
<text x="55" y="155.8">AC00</text>
<text x="62.1" y="152">10</text>
<text x="130.3" y="155.5">L1</text>
<text x="151.5" y="153">IC3</text>
<text x="156.1" y="154.4">9</text>
<text x="215" y="151.3">R264</text>
<text x="215" y="155">470R</text>
<text x="257.3" y="152.8">43K</text>
<text x="55" y="160">IC2</text>
<text x="62.1" y="161.4">12</text>
<text x="144.4" y="156.7">8</text>
<text x="156.1" y="159.1">10</text>
<text x="226.7" y="161.2">D24</text>
<text x="233.5" y="158.8">IC209</text>
<text x="233.5" y="161.6">4570</text>
<text x="246.2" y="159.1">R262</text>
<text x="246.2" y="161.4">43K</text>
<text x="258" y="159.1">R263</text>
<text x="258" y="161.4">100K</text>
<text x="269.1" y="161.2">C234</text>
<text x="45.6" y="163.8">11</text>
<text x="62.1" y="166.1">13</text>
<text x="151.5" y="162.8">AC08</text>
<text x="151.5" y="167.1">IC3</text>
<text x="226.7" y="163.5">C3</text>
<text x="269.1" y="163.5">CAP</text>
<text x="55" y="169.9">AC00</text>
<text x="130.3" y="169.6">L2</text>
<text x="144.4" y="170.8">11</text>
<text x="156.1" y="168.5">12</text>
<text x="156.1" y="173.2">13</text>
<text x="33.9" y="177.9">3</text>
<text x="43.3" y="174.1">IC2</text>
<text x="50.3" y="175.5">1</text>
<text x="69.2" y="176.5">IC2</text>
<text x="76.2" y="177.9">4</text>
<text x="151.5" y="176.9">AC08</text>
<text x="43.3" y="184">AC00</text>
<text x="50.3" y="180.2">2</text>
<text x="59.8" y="180.2">6</text>
<text x="76.2" y="182.6">5</text>
<text x="130.3" y="183.7">L3</text>
<text x="144.4" y="184.9">6</text>
<text x="151.5" y="181.1">IC3</text>
<text x="156.1" y="182.6">4</text>
<text x="266.7" y="184.9">V1.0</text>
<text x="69.2" y="186.3">AC00</text>
<text x="151.5" y="191">AC08</text>
<text x="156.1" y="187.3">5</text>
<text x="264.3" y="192">李和明</text>
<text x="266.7" y="189.6">3/4</text>
</g>
<g font-size="2.1" fill="#800000">
<text x="60.2" y="28.7">VCC</text>
<text x="98" y="29.9">24G</text>
<text x="274.2" y="33.5">+5V</text>
<text x="36.7" y="38.1">24G</text>
<text x="114.7" y="38.1">2</text>
<text x="220.4" y="46.3">+5V</text>
<text x="36.7" y="52.2">24G</text>
<text x="76.7" y="53.4">VCC</text>
<text x="241.6" y="60.5">+5V</text>
<text x="55.7" y="67.5">24G</text>
<text x="64.9" y="69.8">VCC</text>
<text x="114.7" y="68.7">4</text>
<text x="39.3" y="74.5">+5V</text>
<text x="81.6" y="74.5">24G</text>
<text x="91" y="74.5">24G</text>
<text x="220.1" y="80.4">IC205</text>
<text x="220.1" y="82.7">IC205</text>
<text x="220.1" y="85.1">IC205</text>
<text x="220.1" y="87.5">IC205</text>
<text x="114.7" y="99.2">1</text>
<text x="191.9" y="99.2">-15V</text>
<text x="208.6" y="100.3">+5V</text>
<text x="213" y="115.6">IC203</text>
<text x="232.8" y="115.6">IC203</text>
<text x="255.4" y="115.6">+5V</text>
<text x="69.8" y="123.9">24G</text>
<text x="64.9" y="126.2">VCC</text>
<text x="213" y="127.4">IC203</text>
<text x="222.2" y="137.9">+15V</text>
<text x="265" y="135.6">+5V</text>
<text x="69.6" y="139.1">24G</text>
<text x="67.2" y="148.5">IC203</text>
<text x="86.3" y="145">24G</text>
<text x="206.5" y="153.2">AM</text>
<text x="269.5" y="150.9">IC203</text>
<text x="120.4" y="157.9">L1</text>
<text x="161.3" y="160.3">IC203</text>
<text x="67.2" y="162.6">IC203</text>
<text x="120.4" y="172">L2</text>
<text x="222.5" y="168.5">-15V</text>
<text x="243.8" y="170.8">+5V</text>
<text x="28.7" y="179">L4</text>
<text x="55.5" y="176.7">IC205</text>
<text x="81.4" y="179">IC205</text>
<text x="161.3" y="174.3">IC203</text>
<text x="120.4" y="186.1">L3</text>
<text x="161.3" y="188.4">IC203</text>
</g>
<text font-size="2.1" fill="#a1006a" x="64.9" y="100.3">VCC</text>
</svg>
